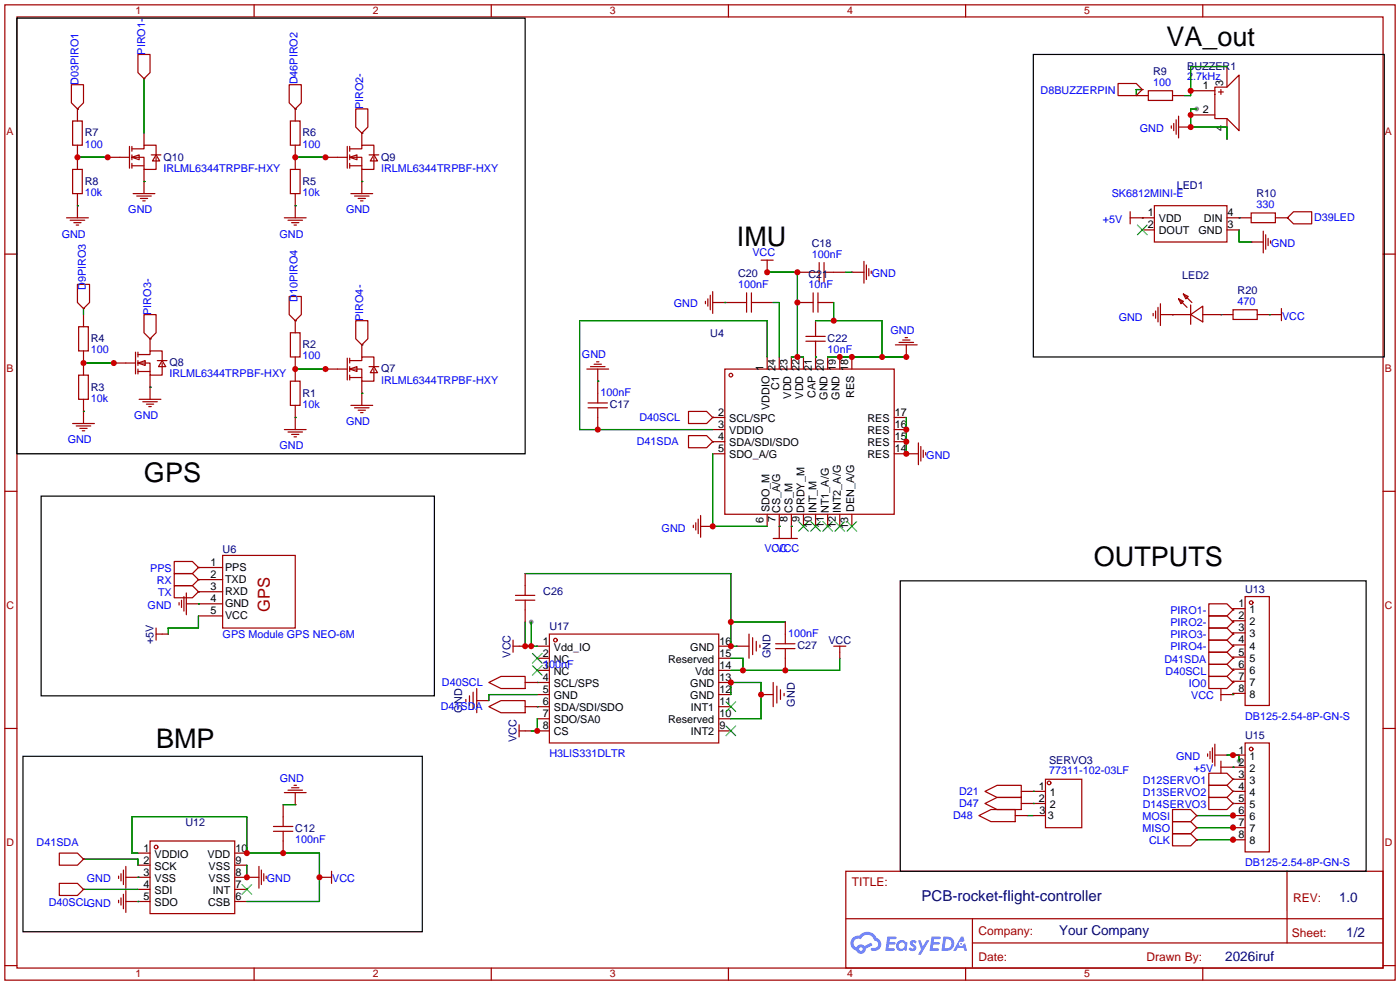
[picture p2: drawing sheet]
<svg xmlns="http://www.w3.org/2000/svg" width="294mm" height="207mm" viewBox="0 0 294 207" stroke-linecap="round" stroke-linejoin="round" font-family="sans-serif">
<g fill="#999">
<circle cx="260.1" cy="159.8" r=".51"/>
<circle cx="258.8" cy="170.9" r=".51"/>
<circle cx="258.8" cy="173.5" r=".51"/>
<circle cx="258.8" cy="176" r=".51"/>
<circle cx="251.2" cy="22.9" r=".51"/>
<circle cx="111.5" cy="130.6" r=".51"/>
</g>
<g fill="none" stroke="#a10000" stroke-width=".25">
<path d="M1 1h291.9v204.7h-291.9zM3.6 3.6h286.7v199.6h-286.7zM53.3 1v2.6M103.1 1v2.6M152.9 1v2.6M202.7 1v2.6M252.5 1v2.6M1 53.3h2.6M290.3 53.3h2.6M1 103.1h2.6M290.3 103.1h2.6M1 152.9h2.6"/>
<path d="M290.3 152.9h2.6M177.5 182.9h112.8v20.3h-112.8zM177.6 192.8h112.6M204.1 197.9h86.1M204.1 192.8v10.2M270.2 182.9v15M1 202.7h2.6M53.3 203.2v2.5M103.1 203.2v2.5M152.9 203.2v2.5M202.7 203.2v2.5M252.5 203.2v2.5"/>
<path d="M290.3 202.7h2.6"/>
</g>
<g fill="#5487ff">
<path d="M191.2 197.5l.5-.2 .4 .1 .3 .3-.2 .4a.33 .33 0 0 0-.3-.3 .33 .33 0 0 0-.4 .1l.1 .1a.86 .86 0 0 1 .7 .7 .86 .86 0 0 1-.3 .8l-.7 .1-.6-.4 .4-.4 .5 .3 .2-.1v-.2a.88 .88 0 0 1-.6-1.3z"/>
<path d="M192.7 197.4h.6l.4 1.3 .8-1.3h.6l-1.8 3h-.6l.6-1.1z"/>
<path d="M186.3 196.6h1.6l.3 .1-.1 .4h-1.3l-.1 .6h1.1l.2 .3-.3 .3h-1.1l-.1 .8h1.2l.1 .2-.1 .2-1.8 .1z"/>
<path d="M195.6 196.6h1.6l.2 .1v.4h-1.3l-.1 .6h1.1l.2 .3-.3 .3h-1.1l-.1 .8h1.2l.1 .2-.1 .2-1.9 .1z"/>
<path d="M201.7 196.6h.5l.3 .9-.5 .2a.5 .5 0 0 0-.7 .2 .5 .5 0 0 0 .3 .7 .5 .5 0 0 0 .6-.4l.4-.2 .4 1.6h-.6l-.1-.7h-1.2l-.4 .7h-.6z"/>
<path d="M198 196.6l-.4 3h1a1.51 1.51 0 0 0 1.7-1.5 1.51 1.51 0 0 0-1.8-1.5zM198.6 197.1a1.02 1.02 0 0 1 1.1 1.2 1.02 1.02 0 0 1-1.4 .8z"/>
<path d="M188.5 197.6a1.11 1.11 0 0 0-.3 1.6 1.11 1.11 0 0 0 1.6 .2l.5 .2 .2-1.7-.4-.2a1.02 1.02 0 0 0-1.6-.1zM188.6 198.5a.67 .67 0 0 1 1.3 0 .67 .67 0 0 1-1.3 0z"/>
<path d="M179 196.9a1.58 1.58 0 0 0 .8 2.6 1.01 1.01 0 0 0 1.1 .7 1.01 1.01 0 0 0 .8-1.1l1.4-.7-.3-.5-1.3 .7a1.03 1.03 0 0 0-1.7 .3 1 1 0 0 1-.5-1.4 1 1 0 0 1 1.4-.3 1.49 1.49 0 0 1 1.5-1 1.49 1.49 0 0 1 1.4 1.2 .82 .82 0 0 1 .7 1.1 .82 .82 0 0 1-1.2 .5l-.3 .1v.3a1.4 1.4 0 0 0 2-.6 1.4 1.4 0 0 0-.8-1.9 2.19 2.19 0 0 0-3.7-.5l-.8 .1zM180.3 199.2a.4 .4 0 0 1 .8 0 .4 .4 0 0 1-.8 0z"/>
<circle cx="201.8" cy="198.1" r=".19"/>
</g>
<g fill="none" stroke="#a10000" stroke-width=".25">
<path d="M15 17.8h2.5v3.8l-1.2 1.3-1.3-1.3zM29 11.4h2.5v3.8l-1.3 1.3-1.2-1.3zM30.2 16.5h.1M60.7 17.8h2.5v3.8l-1.2 1.3-1.3-1.3zM234.7 17.5h3.8l1.3 1.3-1.3 1.3h-3.8zM239.8 18.8h.1M241 19.1h5.1v2h-5.1zM249.9 19.1h5.1M255 18.3h2.6l2.5-2.6v11.7l-2.5-2.5h-2.6zM255.8 19.3h1M256.3 18.8v1M257.6 14v4.3"/>
<path d="M15.2 25.4h2.1v5.1h-2.1zM15.2 35.6h2.1v5h-2.1zM16.3 22.9h.1M16.3 22.9v2.5M16.3 30.5v5.1M22.6 33h4.6M27.2 30.7v4.6M27.7 33h2.5v2.6h2.6v-2.6M27.7 31.2h2.5v-.7h2.6v2M27.7 33l1.5-.5v1zM27.7 34.8h2.5M27.7 30.7v1.1"/>
<path d="M27.7 32.5v1M27.7 34.3v1M30.2 38.1h.1M30.2 27.9v2.6M30.2 35.6v5M31.7 32.5h2.1M32.8 32.5l.7 1.3h-1.5zM61 35.6h2v5h-2zM61 25.4h2v5.1h-2zM62 22.9h.1M62 22.9v2.5M62 30.5v5.1"/>
<path d="M68.3 33h4.6M72.9 30.7v4.6M73.4 33h2.5v2.6h2.6v-2.6M73.4 31.2h2.5v-.7h2.6v2M73.4 33l1.5-.5v1zM73.4 30.7v1.1M73.4 32.5v1M73.4 34.3v1M73.4 34.8h2.5M74.7 22.9h2.5v3.8l-1.3 1.2-1.2-1.2zM75.9 38.1h.1M75.9 27.9h.1"/>
<path d="M75.9 27.9v2.6M75.9 35.6v5M77.5 32.5h2M78.5 32.5l.7 1.3h-1.5zM238.5 20.1h2.5M245.9 26.4v.5M246.1 20.1h2.6M246.4 25.9v1.5M246.9 25.1v3.1M247.4 26.7h2.5M247.4 24.4v4.6M249.9 26.7h.1"/>
<path d="M249.9 24.1h5.1M257.6 24.9v4.3M14 45.7h4.5M14.7 46.2h3.1M15.5 46.7h1.5M16 47.2h.5M16.3 43.2h.1M16.3 59.7h2.5v3.8l-1.3 1.3-1.2-1.3zM16.3 40.6v5.1M27.9 40.6h4.6M28.7 41.1h3M29.5 41.7h1.5"/>
<path d="M30 42.2h.5M59.7 45.7h4.6M60.5 46.2h3M61.2 46.7h1.5M61.7 47.2h.5M62 43.2h.1M62 40.6v5.1M73.7 40.6h4.5M74.4 41.1h3.1M75.2 41.7h1.5M75.7 42.2h.5M159.8 54.6h2.5"/>
<path d="M161 57.2h.1M161 54.6v2.6M167.4 57.2h4.6M172 55.1v4.1M173 55.1v4.1M173 57.2h4.5M178.8 57.2h.1M178.8 57.2h2.6M181.4 54.9v4.5M181.9 55.6v3.1M182.4 56.4v1.5M182.9 56.9v.5"/>
<path d="M237.2 45.7h5.1M237.2 44.5v2.5M239.8 45.7h.1M239.8 48.3h2.5M242.3 43.2h15.3v7.6h-15.3zM257.6 45.7h5M257.6 48.3h2.5M262.6 44.7h5.1v2h-5.1zM262.6 50.8h.1M262.6 50.8h2.6M265.2 48.5v4.6M265.7 49.3v3"/>
<path d="M266.2 50v1.6M266.7 50.5v.6M267.7 45.7h2.6M270.3 45.7l1.2-1.2h3.8v2.5h-3.8zM270.3 45.7h.1M16.5 78.7h2v5.1h-2zM16.5 68.6h2v5.1h-2zM17.5 64.8h.1M17.5 66v2.6M17.5 73.7v5M23.9 76.2h4.5M28.4 73.9v4.6"/>
<path d="M29 76.2h2.5v2.5h2.5v-2.5M29 74.4h2.5v-.7h2.5v2M29 76.2l1.5-.5v1zM29 73.9v1M29 75.7v1M29 77.5v1M29 78h2.5M30.2 66h2.6v3.9l-1.3 1.2-1.3-1.2zM31.5 71.1h.1M31.5 71.1v2.6M31.5 78.7v5.1M33 75.7h2.1"/>
<path d="M34 75.7l.8 1.3h-1.5zM60.7 62.2h2.5v3.8l-1.2 1.3-1.3-1.3zM61 69.9h2v5h-2zM62 67.3h.1M62 67.3v2.6M62 74.9v5.1M68.3 77.5h4.6M72.9 75.2v4.6M73.4 77.5h2.5v2.5h2.6v-2.5M73.4 75.7h2.5v-.8h2.6v2.1M73.4 77.5l1.5-.5v1zM73.4 75.2v1"/>
<path d="M73.4 77v1M73.4 78.7v1.1M73.4 79.2h2.5M74.7 67.3h2.5v3.8l-1.3 1.3-1.2-1.3zM75.9 72.4h.1M75.9 72.4v2.5M77.5 77h2M78.5 77l.7 1.2h-1.5zM123.2 77.5h4.6M124 77h3M124.7 76.5h1.5M125.2 75.9h.5"/>
<path d="M125.5 77.5v7.1M148.1 63.2v.6M148.6 62.7v1.6M149.1 62v3M149.6 63.5h7.1M149.6 61.2v4.6M152.1 77.5h35.6v30.4h-35.6zM152.1 63.5h.1M156.7 61.5v4M157.7 63.5h4.6M157.7 61.5v4M161 74.9v2.6"/>
<path d="M163.6 74.9v2.6M166.1 74.9v2.6M167.4 63.5h3.3M168.7 74.9v2.6M169.2 71.6h4M169.2 70.6h4M170.7 61.5v4M171.2 67.3v3.3M171.2 71.6v5.9M171.7 63.5h3.3M171.7 61.5v4M173.7 74.9v2.6"/>
<path d="M176.3 74.9v2.6M178.8 74.9v2.6M188 72.4h4.5M188.7 71.9h3.1M189.5 71.4h1.5M190 70.9h.5M190.2 74.9h.1M190.2 72.4v2.5M242.1 65.8v.5M242.6 65.3v1.5M243.1 64.5v3.1M243.6 66h6.3"/>
<path d="M243.6 63.8v4.5M246.1 66h.1M247.4 62.7l1 .5-.5 .6zM247.4 62.7l1.8 1.8M248.4 61.7l1 .5-.5 .5zM248.4 61.7l1.8 1.8M249.9 66l2.6-1.7v3.3zM249.9 64v4.1M252.5 66h6.3M258.8 65h5.1v2.1h-5.1zM263.9 66h5.1M266.4 66h.1"/>
<path d="M269 64.8v2.5M15.2 88.9h4.6M16 89.4h3M16.8 89.9h1.5M17.3 90.4h.5M17.5 86.4h.1M17.5 83.8v5.1M29.2 83.8h4.6M30 84.3h3M30.7 84.8h1.6M31.2 85.3h.5M31.5 81.3h.1"/>
<path d="M59.7 90.2h4.6M60.5 90.7h3M61 80h2v5.1h-2zM61.2 91.2h1.5M61.7 91.7h.5M62 87.6h.1M62 85.1v5.1M73.7 85.1h4.5M74.4 85.6h3.1M75.2 86.1h1.5M75.7 86.6h.5M75.9 82.6h.1"/>
<path d="M75.9 80v5.1M123.4 85.6h4.1M123.4 84.6h4.1M125.5 80h.1M125.5 85.6v4.6M144.5 86.4h3.8l1.3 1.2-1.3 1.3h-3.8zM144.5 91.4h3.8l1.3 1.3-1.3 1.3h-3.8zM149.6 87.6h.1M149.6 92.7h.1M149.6 90.2h2.5M149.6 87.6h2.5M149.6 92.7h2.5"/>
<path d="M149.6 95.3h2.5M187.7 90.2h2.5M187.7 87.6h2.5M187.7 92.7h2.5M187.7 95.3h5.1M190.2 95.3h.1M192.8 93v4.5M193.3 93.7v3.1M193.8 94.5v1.5M194.3 95v.5M36.6 117.9h3.8l1.3 1.2-1.3 1.3h-3.8zM41.7 119.1h.1"/>
<path d="M41.7 119.1h5M46.7 116.6h15.3v15.2h-15.3zM145.5 110.2v.5M146 109.7v1.6M146.6 109v3M147.1 110.5h2.5M147.1 108.2v4.6M149.6 110.5h.1M161 108v2.5M162.3 113h5.1M163.6 110.5h.1M163.6 108v5"/>
<path d="M166.1 110.5h.1M166.1 108v5M168.7 108v2.5M171.2 108v2.5M173.7 108v2.5M176.3 108v2.5M178.8 108v2.5M32.8 133.1h2.5M32.8 131.8v2.6M36.6 120.4h3.8l1.3 1.3-1.3 1.2h-3.8zM36.6 122.9h3.8l1.3 1.3-1.3 1.3h-3.8zM37.6 126.5v.5"/>
<path d="M38.1 126v1.5M38.6 125.2v3.1M39.1 126.7h7.6M39.1 124.5v4.5M41.7 126.7h.1M41.7 121.7h.1M41.7 124.2h.1M41.7 121.7h5M41.7 124.2h5M41.7 129.3h5M107.7 135.6h2.5M107.7 134.4v2.5"/>
<path d="M108.2 125h4.1M108.2 126h4.1M110.2 120.4v4.6M110.2 126v4.6M112.8 135.6h2.5M112.8 138.2h2.5M115.3 133.1h35.6v22.9h-35.6zM150.9 135.6h2.5M150.9 138.2h2.5M154.7 135.6h2.5M157.2 133.1v5.1M158 133.9v3.5"/>
<path d="M158.7 134.6v2.1M159.5 135.4v.5M162.8 136.1h4.1M162.8 135.1h4.1M164.8 130.6v4.5M164.8 136.1v4.6M175 135.6h2.5M176.3 135.6v2.6M253.7 136.9h3.9l1.2 1.3-1.2 1.2h-3.9zM253.7 139.4h3.9l1.2 1.3-1.2 1.3h-3.9zM253.7 134.4h3.9l1.2 1.2-1.2 1.3h-3.9zM253.7 131.8h3.9l1.2 1.3-1.2 1.3h-3.9z"/>
<path d="M253.7 129.3h3.9l1.2 1.3-1.2 1.2h-3.9zM253.7 126.7h3.9l1.2 1.3-1.2 1.3h-3.9zM258.8 138.2h.1M258.8 135.6h.1M258.8 133.1h.1M258.8 130.6h.1M258.8 128h.1M258.8 127.8h2.6M258.8 130.3h2.6M258.8 132.8h2.6M258.8 135.4h2.6M258.8 137.9h2.6"/>
<path d="M261.4 125.2h5v22.9h-5zM97.8 146.8v.5M98.6 146.1v2M99.3 145.3v3.5M100.1 147.1h2.5M100.1 144.5v5.1M102.6 148.3l2.6-1.2h5v2.5h-5zM102.6 143.3l2.6-1.3h5v2.5h-5zM109 153.4h2.5M109 152.1v2.6M110.2 143.3h5.1M110.2 148.3h5.1"/>
<path d="M112.8 145.8h2.5M112.8 140.7h2.5M112.8 150.9h2.5M112.8 153.4h2.5M150.9 145.8h2.5M150.9 140.7h2.5M150.9 143.3h2.5M150.9 148.3h2.5M150.9 150.9h2.5M150.9 153.4h2.5M159.8 145.8h2.5M162.3 143.3v5"/>
<path d="M163.1 144v3.6M163.8 144.8v2M164.6 145.5v.6M253.5 158.2v.6M253.7 142h3.9l1.2 1.3-1.2 1.2h-3.9zM254 157.7v1.6M254.5 157v3M255 158.5h2.6M255 156.2v4.6M256.3 144.5v2.6M256.3 159.8v2.5M256.3 145.8h2.5"/>
<path d="M257.6 158.5h.1M258.8 145.8h.1M258.8 143.3h.1M258.8 140.7h.1M258.8 158.5h2.6M258.8 140.5h2.6M258.8 143h2.6M258.8 145.5h2.6M261.4 156h5v22.8h-5zM12.4 179.1h3.9l1.2 1.2-1.2 1.3h-3.9zM29 179.1h2.5M31.5 176.5h17.8v15.3h-17.8z"/>
<path d="M49.3 179.1h2.5M57.4 174.5h4.1M57.4 173.5h4.1M59.4 168.9v4.6M59.4 174.5v4.6M59.7 166.4h4.6M60.5 165.9h3M61.2 165.4h1.5M61.7 164.8h.5M62 168.9h.1M62 166.4v2.5M205.5 171.2l2.5-1.3h5.1v2.6h-5.1z"/>
<path d="M206.8 168.7l2.5-1.3h5.1v2.5h-5.1zM206.8 166.1l2.5-1.3h5.1v2.6h-5.1zM213.1 171.2h2.5M214.4 166.1h5.1M214.4 168.7h5.1M216.9 171.2h2.6M219.5 163.6h7.6v10.1h-7.6zM246.1 175h3.8l1.3 1.3-1.3 1.2h-3.8zM246.1 172.5h3.8l1.3 1.2-1.3 1.3h-3.8zM246.1 169.9h3.8l1.3 1.3-1.3 1.3h-3.8zM251.2 176.3h.1M251.2 173.7h.1"/>
<path d="M251.2 171.2h.1M253.7 167.4h3.9l1.2 1.3-1.2 1.2h-3.9zM253.7 164.8h3.9l1.2 1.3-1.2 1.3h-3.9zM253.7 162.3h3.9l1.2 1.3-1.2 1.2h-3.9zM256.3 161h5.1M258.8 161h.1M258.8 168.7h.1M258.8 166.1h.1M258.8 163.6h.1M258.8 163.6h2.6M258.8 166.1h2.6M258.8 168.7h2.6"/>
<path d="M258.8 171.2h2.6M258.8 173.7h2.6M258.8 176.3h2.6M12.4 185.4h3.9l1.2 1.3-1.2 1.3h-3.9zM17.5 186.7h.1M17.5 180.3h.1M24.9 183.9v.5M24.9 189v.5M25.4 183.4v1.5M25.4 188.5v1.5M25.9 182.6v3.1M25.9 187.7v3.1"/>
<path d="M26.4 184.2h5.1M26.4 189.2h5.1M26.4 181.9v4.5M26.4 186.9v4.6M29 184.2h.1M29 189.2h.1M29 181.6h2.5M29 186.7h2.5M49.3 181.6h2.5M49.3 184.2h5.1M49.3 186.7h2.5M49.3 189.2h2.5"/>
<path d="M51.8 184.2h.1M54.4 181.9v4.5M54.9 182.6v3.1M55.4 183.4v1.5M55.9 183.9v.5M67.1 184.2h.1M67.1 184.2h2.5M69.6 182.9v2.5"/>
<circle cx="153.4" cy="78.7" r=".38"/>
<circle cx="116.6" cy="134.4" r=".38"/>
<circle cx="262.6" cy="126.5" r=".38"/>
<circle cx="262.6" cy="157.2" r=".38"/>
<circle cx="32.8" cy="177.8" r=".38"/>
<circle cx="220.2" cy="164.3" r=".38"/>
</g>
<g fill="none" stroke="#3c3" stroke-width=".25">
<path d="M238.8 47.2l2 2.1M240.8 47.2l-2 2.1M167.6 109.5l2.1 2M169.7 109.5l-2.1 2M170.2 109.5l2 2M172.2 109.5l-2 2M172.7 109.5l2.1 2M174.8 109.5l-2.1 2M175.3 109.5l2 2M177.3 109.5l-2 2M177.8 109.5l2 2M179.8 109.5l-2 2"/>
<path d="M111.8 137.2l2 2M111.8 139.7l2 2M113.8 137.2l-2 2M113.8 139.7l-2 2M152.4 152.4l2 2M152.4 147.3l2 2.1M154.4 152.4l-2 2M154.4 147.3l-2 2.1M50.8 185.7l2 2M52.8 185.7l-2 2"/>
</g>
<path d="M3.6 3.8h106.6v91.4h-106.6zM216.9 11.4h73.7v63.5h-73.7zM8.6 104.1h82.6v42h-82.6zM189 121.9h97.8v61h-97.8zM4.8 158.8h83.8v36.8h-83.8z" fill="none" stroke="#000" stroke-width=".25"/>
<g fill="none" stroke="#008700" stroke-width=".25">
<path d="M30.2 16.5v11.4M239.8 18.8h-1.3v1.3M257.6 14h-7.7v6.1h-1.2M16.3 22.9h.1M16.3 33h6.3M30.2 38.1h.1M62 22.9h.1M62 33h6.3M75.9 38.1h.1M75.9 27.9h.1M251.2 22.9h-1.3v3.8h7.7v2.5M16.3 43.2h.1"/>
<path d="M62 43.2h.1M161 57.2h6.4v17.7M177.5 57.2h1.3M239.8 45.7h.1M260.1 45.7h.1M260.1 48.3v2.5h2.5M270.3 45.7h.1M17.5 76.2h6.4M17.5 64.8v1.2M31.5 71.1h.1M62 67.3h.1M62 77.5h6.3"/>
<path d="M75.9 72.4h.1M152.1 63.5h.1M161 74.9v-7.6h-39.3v22.9h27.9M162.3 63.5h1.3v11.4M166.1 74.9h2.6M171.2 74.9h.1M171.2 67.3h14v7.6M173.7 74.9h16.5M175 63.5v3.8M246.1 66h.1M256.3 66h.1M266.4 66h.1"/>
<path d="M17.5 86.4h.1M31.5 81.3h.1M62 87.6h.1M75.9 82.6h.1M125.5 80h.1M149.6 92.7h.1M149.6 87.6h.1M149.6 95.3v15.2h11.4M190.2 87.6v7.7M41.7 119.1h.1M163.6 110.5h.1M166.1 110.5h.1"/>
<path d="M41.7 126.7h.1M41.7 121.7h.1M41.7 124.2h.1M41.7 129.3v2.5h-6.4v1.3M110.2 130.6v5h2.6M110.2 120.4h43.2v15.2h1.3M111.5 130.6v5M153.4 130.6h11.4M153.4 138.2h2.6v2.5M176.3 138.2v2.5h-22.9M258.8 127.8v.2M258.8 130.3v.3"/>
<path d="M258.8 132.8v.3M258.8 135.4v.2M258.8 137.9v.3M112.8 143.3h.1M112.8 148.3h.1M112.8 145.8h-10.2v1.3M112.8 150.9v2.5h-1.3M153.4 145.8v-2.5h6.4v7.6h-6.4M257.6 158.5h2.5v1.3M258.8 140.5v.2M258.8 143v.3M258.8 145.5v.3"/>
<path d="M29 179.1h-1.3v-7.6h24.1v7.6h15.3v10.1h-15.3M59.4 168.9h2.6M215.6 171.2h1.3M216.9 168.7h.1M216.9 166.1h.1M258.8 161h.1M258.8 166.1h.1M258.8 168.7h.1M258.8 163.6h.1M258.8 170.9v.3h-7.6M258.8 173.5v.2h-7.6M258.8 176v.3h-7.6"/>
<path d="M17.5 186.7h11.5M17.5 180.3h11.5v1.3M29 184.2h.1M29 189.2h.1M51.8 181.6v2.6"/>
</g>
<g fill="#c00">
<circle cx="68.3" cy="77.5" r=".63"/>
<circle cx="62" cy="77.5" r=".63"/>
<circle cx="23.9" cy="76.2" r=".63"/>
<circle cx="17.5" cy="76.2" r=".63"/>
<circle cx="68.3" cy="33" r=".63"/>
<circle cx="62" cy="33" r=".63"/>
<circle cx="22.6" cy="33" r=".63"/>
<circle cx="16.3" cy="33" r=".63"/>
<circle cx="258.8" cy="158.5" r=".63"/>
<circle cx="51.8" cy="179.1" r=".63"/>
<circle cx="59.4" cy="179.1" r=".63"/>
<circle cx="67.1" cy="184.1" r=".63"/>
<circle cx="51.8" cy="184.1" r=".63"/>
<circle cx="175" cy="67.3" r=".63"/>
<circle cx="178.8" cy="74.9" r=".63"/>
<circle cx="185.2" cy="74.9" r=".63"/>
<circle cx="190.2" cy="74.9" r=".63"/>
<circle cx="176.3" cy="74.9" r=".63"/>
<circle cx="190.2" cy="90.2" r=".63"/>
<circle cx="190.2" cy="92.7" r=".63"/>
<circle cx="190.2" cy="95.2" r=".63"/>
<circle cx="125.5" cy="90.2" r=".63"/>
<circle cx="167.4" cy="57.1" r=".63"/>
<circle cx="167.4" cy="63.5" r=".63"/>
<circle cx="167.4" cy="74.9" r=".63"/>
<circle cx="161" cy="57.1" r=".63"/>
<circle cx="149.6" cy="110.5" r=".63"/>
<circle cx="258.8" cy="171.2" r=".63"/>
<circle cx="258.8" cy="173.7" r=".63"/>
<circle cx="258.8" cy="176.3" r=".63"/>
<circle cx="249.9" cy="19" r=".63"/>
<circle cx="249.9" cy="24.1" r=".63"/>
<circle cx="249.9" cy="26.7" r=".63"/>
<circle cx="110.2" cy="135.6" r=".63"/>
<circle cx="111.5" cy="135.6" r=".63"/>
<circle cx="153.4" cy="135.6" r=".63"/>
<circle cx="153.4" cy="130.6" r=".63"/>
<circle cx="159.8" cy="145.8" r=".63"/>
<circle cx="153.4" cy="143.3" r=".63"/>
<circle cx="112.8" cy="153.4" r=".63"/>
<circle cx="164.8" cy="140.7" r=".63"/>
<circle cx="156" cy="140.7" r=".63"/>
</g>
<g font-size="5.7">
<text x="244.9" y="9.7">VA_out</text>
<text x="154.7" y="51.6">IMU</text>
<text x="30.2" y="101.1">GPS</text>
<text x="229.6" y="118.9">OUTPUTS</text>
<text x="32.8" y="157">BMP</text>
</g>
<text font-size="3.5" fill="#a00000" x="56.6" y="128.5" transform="rotate(-90 56.6 128.5)">GPS</text>
<text font-size="3.1" fill="#000080" x="193.5" y="189.1">PCB-rocket-flight-controller</text>
<g font-size="2.8" fill="#000080">
<text x="281.1" y="189.3">1.0</text>
<text x="222.3" y="196.2">Your Company</text>
<text x="282.6" y="196.7">1/2</text>
<text x="257.2" y="201.8">2026iruf</text>
</g>
<g font-size="2.5" fill="#a00000">
<text x="178.8" y="186">TITLE:</text>
<text x="271.4" y="189.3">REV:</text>
<text x="205.4" y="196.2">Company:</text>
<text x="271.2" y="196.6">Sheet:</text>
<text x="205.4" y="201.7">Date:</text>
<text x="240.7" y="201.8">Drawn By:</text>
</g>
<g font-size="2.3" fill="#00f">
<text x="30.5" y="11.5" transform="rotate(-90 30.5 11.5)">PIRO1-</text>
<text x="16.5" y="17.8" transform="rotate(-90 16.5 17.8)">D03PIRO1</text>
<text x="62.4" y="17.7" transform="rotate(-90 62.4 17.7)">D46PIRO2</text>
<text x="249.2" y="16.8">2.7kHz</text>
<text x="76.2" y="22.9" transform="rotate(-90 76.2 22.9)">PIRO2-</text>
<text x="218.4" y="19.7">D8BUZZERPIN</text>
<text x="242.1" y="18.1">100</text>
<text x="239.3" y="27.7">GND</text>
<text x="17.8" y="31">100</text>
<text x="63.5" y="31">100</text>
<text x="17.8" y="41.1">10k</text>
<text x="34.3" y="36.1">IRLML6344TRPBF-HXY</text>
<text x="63.5" y="41.1">10k</text>
<text x="80" y="36.1">IRLML6344TRPBF-HXY</text>
<text x="233.4" y="41.3">SK6812MINI-E</text>
<text x="26.9" y="44.8">GND</text>
<text x="72.6" y="44.8">GND</text>
<text x="231.5" y="46.8">+5V</text>
<text x="263.7" y="43.7">330</text>
<text x="275.8" y="46.4">D39LED</text>
<text x="13" y="49.9">GND</text>
<text x="58.7" y="49.9">GND</text>
<text x="157.9" y="53.8">VCC</text>
<text x="266.8" y="51.8">GND</text>
<text x="170.4" y="54.2">100nF</text>
<text x="183" y="58.2">GND</text>
<text x="18" y="60.9" transform="rotate(-90 18 60.9)">D9PIRO3</text>
<text x="62.4" y="63.4" transform="rotate(-90 62.4 63.4)">D10PIRO4</text>
<text x="141.5" y="64.5">GND</text>
<text x="154.9" y="60.5">100nF</text>
<text x="169.7" y="60.5">10nF</text>
<text x="259.8" y="64.1">470</text>
<text x="31.7" y="66.1" transform="rotate(-90 31.7 66.1)">PIRO3-</text>
<text x="76.2" y="67.4" transform="rotate(-90 76.2 67.4)">PIRO4-</text>
<text x="186.9" y="70.1">GND</text>
<text x="234.8" y="67.5">GND</text>
<text x="269.1" y="67.1">VCC</text>
<text x="19" y="74.2">100</text>
<text x="63.5" y="75.4">100</text>
<text x="122.2" y="75.2">GND</text>
<text x="173.7" y="74">10nF</text>
<text x="35.6" y="79.2">IRLML6344TRPBF-HXY</text>
<text x="80" y="80.5">IRLML6344TRPBF-HXY</text>
<text x="126" y="83.2">100nF</text>
<text x="19" y="84.3">10k</text>
<text x="28.2" y="88">GND</text>
<text x="63.5" y="85.6">10k</text>
<text x="72.6" y="89.2">GND</text>
<text x="134.2" y="88.4">D40SCL</text>
<text x="14.2" y="93">GND</text>
<text x="58.7" y="94.3">GND</text>
<text x="133.7" y="93.5">D41SDA</text>
<text x="194.4" y="96.3">GND</text>
<text x="138.9" y="111.6">GND</text>
<text x="160.5" y="115.9">VCC</text>
<text x="163" y="115.9">VCC</text>
<text x="31.5" y="120.1">PPS</text>
<text x="32.9" y="122.6">RX</text>
<text x="33.2" y="125.1">TX</text>
<text x="31" y="127.8">GND</text>
<text x="245.7" y="131.4">PIRO2-</text>
<text x="245.7" y="128.9">PIRO1-</text>
<text x="46.7" y="133.8">GPS Module GPS NEO-6M</text>
<text x="165.4" y="133.7">100nF</text>
<text x="245.7" y="136.5">PIRO4-</text>
<text x="245.7" y="134">PIRO3-</text>
<text x="92.8" y="144">D40SCL</text>
<text x="114" y="140.2">100nF</text>
<text x="244.4" y="139.1">D41SDA</text>
<text x="244.7" y="141.7">D40SCL</text>
<text x="92.5" y="149.1">D41SDA</text>
<text x="249.6" y="144.1">IO0</text>
<text x="250" y="146.8">VCC</text>
<text x="261.4" y="151.1">DB125-2.54-8P-GN-S</text>
<text x="115.3" y="159">H3LIS331DLTR</text>
<text x="246.9" y="159.5">GND</text>
<text x="58.7" y="164">GND</text>
<text x="201.3" y="166.8">D21</text>
<text x="220.2" y="162.5">77311-102-03LF</text>
<text x="239.9" y="167.1">D13SERVO2</text>
<text x="239.9" y="164.5">D12SERVO1</text>
<text x="250.6" y="162.1">+5V</text>
<text x="200.1" y="171.9">D48</text>
<text x="201.3" y="169.4">D47</text>
<text x="239.8" y="172.1">MOSI</text>
<text x="239.9" y="169.6">D14SERVO3</text>
<text x="7.7" y="177.6">D41SDA</text>
<text x="62" y="177">100nF</text>
<text x="239.8" y="174.7">MISO</text>
<text x="241.2" y="177.2">CLK</text>
<text x="18.2" y="185.2">GND</text>
<text x="56" y="185.2">GND</text>
<text x="69.7" y="185.2">VCC</text>
<text x="261.4" y="181.8">DB125-2.54-8P-GN-S</text>
<text x="10.2" y="190.3">D40SCLGND</text>
</g>
<g font-size="2.3" fill="#000080">
<text x="242.1" y="15.8">R9</text>
<text x="249.2" y="14.7">BUZZER1</text>
<text x="17.8" y="28.6">R7</text>
<text x="63.5" y="28.6">R6</text>
<text x="34.3" y="33.7">Q10</text>
<text x="80" y="33.7">Q9</text>
<text x="17.8" y="38.8">R8</text>
<text x="63.5" y="38.8">R5</text>
<text x="247" y="39.7">LED1</text>
<text x="263.7" y="41.4">R10</text>
<text x="170.4" y="51.8">C18</text>
<text x="154.9" y="58.2">C20</text>
<text x="169.7" y="58.3">C21</text>
<text x="248.2" y="58.6">LED2</text>
<text x="259.8" y="61.8">R20</text>
<text x="19" y="71.8">R4</text>
<text x="149.1" y="70.8">U4</text>
<text x="173.7" y="71.8">C22</text>
<text x="35.6" y="76.9">Q8</text>
<text x="63.5" y="73.1">R2</text>
<text x="19" y="82">R3</text>
<text x="63.5" y="83.3">R1</text>
<text x="80" y="78.2">Q7</text>
<text x="128" y="85.7">C17</text>
<text x="46.7" y="116">U6</text>
<text x="114" y="124.9">C26</text>
<text x="261.4" y="124.4">U13</text>
<text x="32.2" y="135.1" transform="rotate(-90 32.2 135.1)">+5V</text>
<text x="115.3" y="132.3">U17</text>
<text x="167.4" y="136.3">C27</text>
<text x="173.9" y="135.1">VCC</text>
<text x="107.2" y="138" transform="rotate(-90 107.2 138)">VCC</text>
<text x="161.8" y="138.2" transform="rotate(-90 161.8 138.2)">GND</text>
<text x="97" y="149.6" transform="rotate(-90 97 149.6)">GND</text>
<text x="166.8" y="148.3" transform="rotate(-90 166.8 148.3)">GND</text>
<text x="108.4" y="155.8" transform="rotate(-90 108.4 155.8)">VCC</text>
<text x="261.4" y="155.2">U15</text>
<text x="220.2" y="160.4">SERVO3</text>
<text x="38.9" y="173.4">U12</text>
<text x="62" y="174.7">C12</text>
</g>
<g font-size="2.3">
<text x="252.5" y="23.8">2</text>
<text x="252.5" y="18.7">1</text>
<text x="256.8" y="18" transform="rotate(-90 256.8 18)">3</text>
<text x="256.8" y="27.4" transform="rotate(-90 256.8 27.4)">4</text>
<text x="240.9" y="45.4">1</text>
<text x="240.9" y="47.9">2</text>
<text x="243.3" y="46.7">VDD</text>
<text x="252.7" y="46.7">DIN</text>
<text x="257.7" y="47.9">3</text>
<text x="257.7" y="45.4">4</text>
<text x="243.3" y="49.2">DOUT</text>
<text x="251.6" y="49.2">GND</text>
<text x="160.2" y="77.8" transform="rotate(-90 160.2 77.8)">1</text>
<text x="162.8" y="77.8" transform="rotate(-90 162.8 77.8)">24</text>
<text x="165.3" y="77.8" transform="rotate(-90 165.3 77.8)">23</text>
<text x="167.9" y="77.8" transform="rotate(-90 167.9 77.8)">22</text>
<text x="170.4" y="77.8" transform="rotate(-90 170.4 77.8)">21</text>
<text x="172.9" y="77.8" transform="rotate(-90 172.9 77.8)">20</text>
<text x="175.5" y="77.8" transform="rotate(-90 175.5 77.8)">19</text>
<text x="178" y="77.8" transform="rotate(-90 178 77.8)">18</text>
<text x="163.5" y="81.8" transform="rotate(-90 163.5 81.8)">C1</text>
<text x="166.1" y="83.7" transform="rotate(-90 166.1 83.7)">VDD</text>
<text x="168.6" y="83.7" transform="rotate(-90 168.6 83.7)">VDD</text>
<text x="171.2" y="83.6" transform="rotate(-90 171.2 83.6)">CAP</text>
<text x="173.7" y="83.9" transform="rotate(-90 173.7 83.9)">GND</text>
<text x="176.2" y="83.9" transform="rotate(-90 176.2 83.9)">GND</text>
<text x="179.3" y="83.6" transform="rotate(-90 179.3 83.6)">RES</text>
<text x="150.8" y="87.3">2</text>
<text x="150.8" y="89.9">3</text>
<text x="153.1" y="88.6">SCL/SPC</text>
<text x="161.5" y="86.1" transform="rotate(-90 161.5 86.1)">VDDIO</text>
<text x="182.1" y="88.6">RES</text>
<text x="187.8" y="89.9">16</text>
<text x="187.8" y="87.3">17</text>
<text x="150.8" y="92.4">4</text>
<text x="150.8" y="94.9">5</text>
<text x="153.1" y="91.1">VDDIO</text>
<text x="153.1" y="93.7">SDA/SDI/SDO</text>
<text x="182.1" y="93.7">RES</text>
<text x="182.1" y="91.1">RES</text>
<text x="187.8" y="94.9">14</text>
<text x="187.8" y="92.4">15</text>
<text x="153.1" y="96.2">SDO_A/G</text>
<text x="182.1" y="96.2">RES</text>
<text x="161.5" y="107.5" transform="rotate(-90 161.5 107.5)">SDO_M</text>
<text x="163.8" y="107.7" transform="rotate(-90 163.8 107.7)">CS_A/G</text>
<text x="166.3" y="107.7" transform="rotate(-90 166.3 107.7)">CS_M</text>
<text x="168.9" y="107.7" transform="rotate(-90 168.9 107.7)">DRDY_M</text>
<text x="171.4" y="107.7" transform="rotate(-90 171.4 107.7)">INT_M</text>
<text x="174" y="107.7" transform="rotate(-90 174 107.7)">NT1_A/G</text>
<text x="176.5" y="107.7" transform="rotate(-90 176.5 107.7)">INT2_A/G</text>
<text x="179.3" y="107.5" transform="rotate(-90 179.3 107.5)">DEN_A/G</text>
<text x="160.2" y="109.8" transform="rotate(-90 160.2 109.8)">6</text>
<text x="162.8" y="109.6" transform="rotate(-90 162.8 109.6)">7</text>
<text x="165.3" y="109.6" transform="rotate(-90 165.3 109.6)">8</text>
<text x="167.9" y="109.6" transform="rotate(-90 167.9 109.6)">9</text>
<text x="170.4" y="110.8" transform="rotate(-90 170.4 110.8)">10</text>
<text x="172.9" y="110.8" transform="rotate(-90 172.9 110.8)">11</text>
<text x="175.5" y="110.8" transform="rotate(-90 175.5 110.8)">12</text>
<text x="178" y="111.1" transform="rotate(-90 178 111.1)">13</text>
<text x="44.2" y="118.8">1</text>
<text x="47.2" y="119.8">PPS</text>
<text x="44.2" y="121.4">2</text>
<text x="44.2" y="123.9">3</text>
<text x="47.2" y="122.4">TXD</text>
<text x="47.2" y="124.9">RXD</text>
<text x="44.2" y="126.4">4</text>
<text x="44.2" y="129">5</text>
<text x="47.2" y="127.5">GND</text>
<text x="47.2" y="130">VCC</text>
<text x="260" y="127.5">1</text>
<text x="260" y="130">2</text>
<text x="262.3" y="128.7">1</text>
<text x="262.3" y="131.3">2</text>
<text x="113.9" y="135.3">1</text>
<text x="113.9" y="137.9">2</text>
<text x="116.3" y="136.6">Vdd_IO</text>
<text x="144.9" y="136.6">GND</text>
<text x="151" y="137.9">15</text>
<text x="151" y="135.3">16</text>
<text x="260" y="132.5">3</text>
<text x="260" y="135.1">4</text>
<text x="260" y="137.6">5</text>
<text x="262.3" y="133.8">3</text>
<text x="262.3" y="136.3">4</text>
<text x="113.9" y="140.4">3</text>
<text x="113.9" y="142.9">4</text>
<text x="116.3" y="139.1">NC</text>
<text x="116.3" y="141.7">NC</text>
<text x="140.2" y="139.1">Reserved</text>
<text x="145.9" y="141.7">Vdd</text>
<text x="151" y="142.9">13</text>
<text x="151" y="140.4">14</text>
<text x="260" y="140.2">6</text>
<text x="260" y="142.7">7</text>
<text x="262.3" y="138.9">5</text>
<text x="262.3" y="141.4">6</text>
<text x="262.3" y="144">7</text>
<text x="113.9" y="145.5">5</text>
<text x="113.9" y="148">6</text>
<text x="116.3" y="144.2">SCL/SPS</text>
<text x="116.3" y="146.8">GND</text>
<text x="116.3" y="149.3">SDA/SDI/SDO</text>
<text x="144.9" y="146.8">GND</text>
<text x="144.9" y="144.2">GND</text>
<text x="145" y="149.3">INT1</text>
<text x="151" y="148">11</text>
<text x="151" y="145.5">12</text>
<text x="260" y="145.2">8</text>
<text x="262.3" y="146.5">8</text>
<text x="113.9" y="150.6">7</text>
<text x="113.9" y="153.1">8</text>
<text x="116.3" y="151.8">SDO/SA0</text>
<text x="116.3" y="154.4">CS</text>
<text x="140.2" y="151.8">Reserved</text>
<text x="145" y="154.4">INT2</text>
<text x="151" y="153.1">9</text>
<text x="151" y="150.6">10</text>
<text x="260" y="158.2">1</text>
<text x="260" y="160.7">2</text>
<text x="262.3" y="159.5">1</text>
<text x="262.3" y="162">2</text>
<text x="218.1" y="165.8">1</text>
<text x="220.4" y="167.1">1</text>
<text x="260" y="163.3">3</text>
<text x="260" y="165.8">4</text>
<text x="262.3" y="164.5">3</text>
<text x="262.3" y="167.1">4</text>
<text x="218.1" y="168.3">2</text>
<text x="218.2" y="170.9">3</text>
<text x="220" y="171.9">3</text>
<text x="220.4" y="169.6">2</text>
<text x="260" y="168.3">5</text>
<text x="260" y="170.9">6</text>
<text x="260" y="173.4">7</text>
<text x="262.3" y="169.6">5</text>
<text x="262.3" y="172.2">6</text>
<text x="30.1" y="178.8">1</text>
<text x="49.4" y="178.8">10</text>
<text x="260" y="176">8</text>
<text x="262.3" y="174.7">7</text>
<text x="262.3" y="177.2">8</text>
<text x="30.1" y="181.3">2</text>
<text x="30.1" y="183.8">3</text>
<text x="32.4" y="180">VDDIO</text>
<text x="32.4" y="182.6">SCK</text>
<text x="32.4" y="185.1">VSS</text>
<text x="43.6" y="180">VDD</text>
<text x="43.8" y="185.1">VSS</text>
<text x="43.8" y="182.6">VSS</text>
<text x="49.4" y="183.8">8</text>
<text x="49.4" y="181.3">9</text>
<text x="30.1" y="186.4">4</text>
<text x="30.1" y="188.9">5</text>
<text x="32.4" y="187.6">SDI</text>
<text x="32.4" y="190.2">SDO</text>
<text x="43.7" y="190.2">CSB</text>
<text x="44.7" y="187.6">INT</text>
<text x="49.4" y="188.9">6</text>
<text x="49.4" y="186.4">7</text>
</g>
<g font-size="2.2" fill="#a00000">
<text x="28.4" y="3">1</text>
<text x="78.2" y="3">2</text>
<text x="128" y="3">3</text>
<text x="177.8" y="3">4</text>
<text x="227.6" y="3">5</text>
<text x="1.4" y="28.3">A</text>
<text x="290.7" y="28.3">A</text>
<text x="1.4" y="78">B</text>
<text x="290.7" y="78">B</text>
<text x="1.4" y="127.8">C</text>
<text x="290.7" y="127.8">C</text>
<text x="1.4" y="177.6">D</text>
<text x="290.7" y="177.6">D</text>
<text x="28.4" y="205.2">1</text>
<text x="78.2" y="205.2">2</text>
<text x="128" y="205.2">3</text>
<text x="177.8" y="205.2">4</text>
<text x="227.6" y="205.2">5</text>
</g>
</svg>
